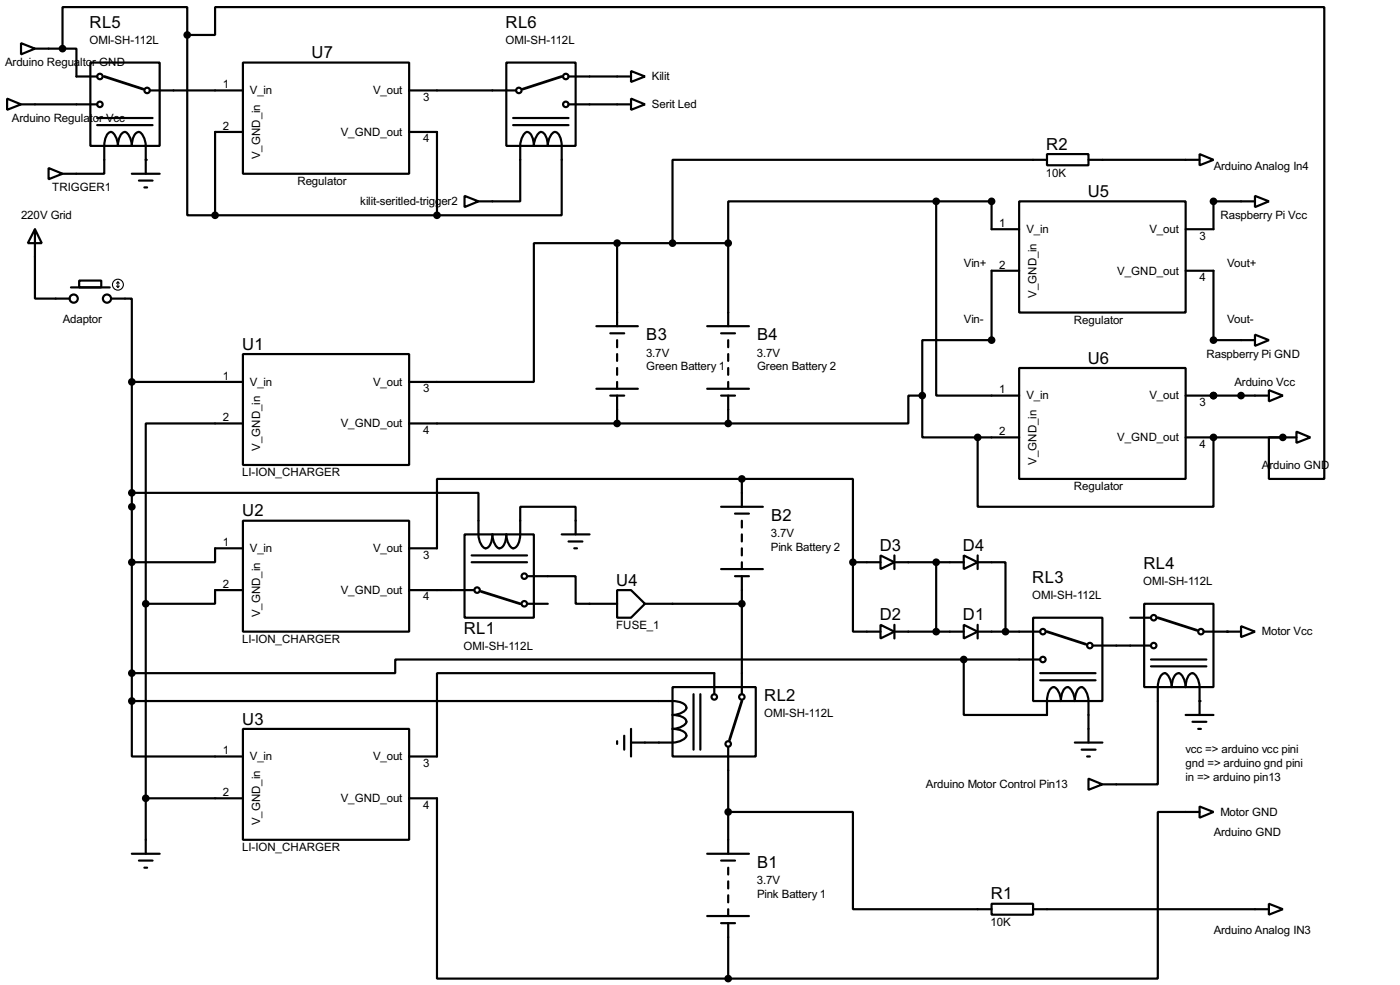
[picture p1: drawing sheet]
<svg xmlns="http://www.w3.org/2000/svg" width="256mm" height="180mm" viewBox="0 0 256 180" stroke-linecap="round" stroke-linejoin="round" font-family="sans-serif">
<g fill="none" stroke="#000" stroke-width=".4">
<path d="M1.3 18.1l2.6 1-2.6 1zM3.9 7.9l2.5 1-2.5 1.1zM3.9 19.1h13.9M6.4 8.9h5.1M11.5 8.9h2.5v5.1h3.8M16.6 11.5h12.7v15.2h-12.7zM27.5 16.6h17M34.3 6.4v33h5.1M34.3 6.4v-5.1h-22.8v7.6M34.3 6.4h5.1v-5.1h203.2v86.4h-10.1v-7.6h2.5M44.5 11.5h30.5v20.3h-30.5zM75 16.6h19.5"/>
<path d="M92.8 11.5h12.7v15.2h-12.7zM104.2 14h11.4M104.2 19.1h11.4M115.6 13l2.6 1-2.6 1zM115.6 18.1l2.6 1-2.6 1zM8.9 30.8l2.6 1-2.6 1zM11.5 31.8h7.6v-2.5a8.7 8.7 0 0 1 .3-4.3 .87 .87 0 0 1 1.2-.7 3.3 3.3 0 0 1 1 2.4 2.37 2.37 0 0 1 1.3-2.5 2.75 2.75 0 0 1 1.3 2.5 3.2 3.2 0 0 1 .9-2.4l.4-.1a2.75 2.75 0 0 1 1.2 2.5v5.1M17.8 22.9h10.2M17.8 21.6h10.2M24.2 31.8h5.1M25.5 33.1h2.5M26.5 34.3h.5"/>
<path d="M39.4 39.4h40.7M44.5 24.2h-5.1v15.2M75 24.2h5.1v15.2M85.1 35.9l2.6 1-2.6 1zM87.7 36.9h7.6v-7.6a7.1 7.1 0 0 1 .4-4.3l.6-.7a.87 .87 0 0 1 1.2 .7l.3 1.7a2.76 2.76 0 0 1 1.3-2.5 1.5 1.5 0 0 1 1.1 1.3l.2 1.2a2.67 2.67 0 0 1 1.3-2.5 1.5 1.5 0 0 1 1 1.3l.2 1.2v12.7h-22.8M94 22.9h10.2M94 21.6h10.2M171.5 36.9h-38.1v7.6M171.5 36.9v35.5h15.2M171.5 36.9h10.2v5.1h5M186.7 36.9h30.5v20.3h-30.5zM191.8 28.2h7.6v2.1h-7.6z"/>
<path d="M191.8 29.3h-68.6v15.2M199.4 29.3h20.4M219.8 28.2l2.5 1.1-2.5 1zM229.9 35.9l2.6 1-2.6 1zM229.9 36.9h-7.6v5.1h-5.1M6.4 42l1.3 2.5h-2.6zM6.4 42v12.7h6.4M13 52.6h7.1M14.5 51.4h4.1v1.2h-4.1zM20.4 54.7h3.8v15.2M109.3 59.7h7.6M113.1 44.5h-15.3v25.4h-22.8"/>
<path d="M113.1 44.5v15.2M113.1 44.5h20.3M129.6 59.7h7.6M133.4 44.5v15.2M186.7 49.6h-5v12.7h-12.7v10.1M217.2 49.6h5.1v12.7h7.6M24.2 69.9h20.3M24.2 69.9v58.4M44.5 64.8h30.5v20.3h-30.5zM44.5 77.5h-17.8v33M75 77.5h58.4M109.3 71.2h7.6"/>
<path d="M111.8 72.4h2.6M111.8 61h2.6M113.1 62.3v1.3M113.1 64.8v1.3M113.1 67.4v1.2M113.1 69.9v1.3M113.1 72.4v5.1M129.6 71.2h7.6M132.1 72.4h2.6M132.1 61h2.6M133.4 62.3v1.3M133.4 64.8v1.3"/>
<path d="M133.4 67.4v1.2M133.4 69.9v1.3M133.4 72.4v5.1M169 72.4h-2.6v5.1h-33M169 72.4v7.7h10.1M186.7 67.4h30.5v20.3h-30.5zM217.2 72.4h15.3M229.9 61.3l2.6 1-2.6 1zM232.5 71.4l2.5 1-2.5 1.1zM237.5 79l2.6 1.1-2.6 1zM24.2 90.2h63.5v5.1a7 7 0 0 0 .4 4.3 .9 .9 0 0 0 1.2 .7 2.8 2.8 0 0 0 .9-2.5 2.68 2.68 0 0 0 1.3 2.6 1.47 1.47 0 0 0 1.1-1.4l.2-1.2a2.68 2.68 0 0 0 1.2 2.6 2.33 2.33 0 0 0 1.3-2.6v-5h10.2v5M44.5 95.3h30.5v20.3h-30.5z"/>
<path d="M85.1 97.8h12.7v15.3h-12.7zM102.9 97.8h5.1M104.2 99.1h2.5M132.1 92.8h7.7M134.7 94h2.5M135.9 87.7h20.4v15.2M135.9 87.7h-55.8v12.7h-5.1M135.9 87.7v5.1M135.9 95.3v1.3M135.9 97.8v1.3M179.1 80.1v12.7h43.2v-12.7M179.1 80.1h7.6"/>
<path d="M217.2 80.1h20.3M26.7 110.5v45.8M44.5 100.4h-5.1v2.5h-15.2M44.5 108h-5.1v2.5h-12.7M75 108h11.9M86.4 102.9h10.2M86.4 101.7h10.2M96.6 105.5h8.9v5h7.6M96.6 110.5h3.8M105.2 100.4h.5M113.1 108h2.5l2.6 2.5-2.6 2.6h-2.5zM118.2 110.5h17.7"/>
<path d="M132.1 104.2h7.7M134.7 105.5h2.5M135.9 100.4v1.3M135.9 102.9v1.3M135.9 105.5v21.6M156.3 102.9v12.7h5M156.3 102.9h5M161.3 114.4l2.6 1.2-2.6 1.3zM161.3 101.7l2.6 1.2-2.6 1.3zM163.9 102.9h12.7M163.9 115.6h12.7M163.9 101.7v2.5"/>
<path d="M163.9 114.4v2.5M171.5 102.9v12.7M176.6 114.4l2.5 1.2-2.5 1.3zM176.6 101.7l2.5 1.2-2.5 1.3zM179.1 102.9h5.1v12.7M179.1 115.6h11.5M179.1 101.7v2.5M179.1 114.4v2.5M189.3 113.1h12.7v15.2h-12.7zM200.2 118.2h10.7M207.1 113.1h3.8M209.6 110.5h12.7v15.3h-12.7z"/>
<path d="M220.5 115.6h6.9M227.4 114.6l2.5 1-2.5 1zM24.2 128.3v10.2h20.3M24.2 128.3h99a3.2 3.2 0 0 1 2.5 .9 .9 .9 0 0 1-.7 1.2l-1.2 .4-.6 .1a3.2 3.2 0 0 1 2.5 .8 .89 .89 0 0 1-.7 1.2l-1.2 .4-.6 .1a3.2 3.2 0 0 1 2.5 .9 .86 .86 0 0 1-.7 1.2l-1.2 .3-.6 .1h-7.6M44.5 133.4h30.5v20.3h-30.5zM113.1 135.7v.5M114.4 134.7v2.5M115.6 133.4v5.1M123.2 125.8h15.3v12.7h-15.3zM127.1 127.1v10.1M128.3 127.1v10.1M130.9 127.1v-3.9h-50.8v15.3h-5.1"/>
<path d="M133.4 136.7v19.6M176.6 120.7h-104.2v2.5h-48.2M176.6 120.7v10.2h15.2a8.7 8.7 0 0 1 .3-4.3 .88 .88 0 0 1 1.2-.7 3.2 3.2 0 0 1 1.1 2.4 3.3 3.3 0 0 1 .8-2.4 .89 .89 0 0 1 1.2 .7l.4 1.1 .1 .6a3.3 3.3 0 0 1 .9-2.4l.4-.1a2.75 2.75 0 0 1 1.2 2.5v7.6M176.6 120.7h14M190.6 124.5h10.1M190.6 123.2h10.1M196.9 135.9h5.1M198.2 137.2h2.5M199.2 138.5h.5M210.9 120.7h10.1M210.9 122h10.1M217.2 130.9h5.1"/>
<path d="M218.5 132.1h2.5M219.5 133.4h.5M219.8 130.9v-5.1a2.67 2.67 0 0 0-1.3-2.6 1.5 1.5 0 0 0-1.1 1.3l-.2 1.3a2.75 2.75 0 0 0-1.2-2.6 1.5 1.5 0 0 0-1.2 1.3l-.1 1.3a2.75 2.75 0 0 0-1.3-2.6 2.37 2.37 0 0 0-1.3 2.6v17.8h-10.1M24.2 156.3h5.1M25.5 157.5h2.5M26.5 158.8h.5M26.7 146.1h17.8M75 146.1h5.1v33h53.3M129.6 156.3h7.6M132.1 157.5h2.6M133.4 148.6h22.9v17.8h25.4M133.4 158.8v1.3"/>
<path d="M199.4 142.5l2.6 1.1-2.6 1zM219.8 147.6l2.5 1-2.5 1.1zM219.8 148.6h-7.7v30.5h-78.7M129.6 167.7h7.6M132.1 169h2.6M133.4 161.3v1.3M133.4 163.9v1.3M133.4 166.4v1.3M133.4 169v10.1M181.7 165.4h7.6v2h-7.6zM189.3 166.4h43.2M232.5 165.4l2.5 1-2.5 1z"/>
<circle cx="18.3" cy="19.1" r=".5"/>
<circle cx="18.3" cy="14" r=".5"/>
<circle cx="26.9" cy="16.6" r=".5"/>
<circle cx="95" cy="16.6" r=".5"/>
<circle cx="103.6" cy="14" r=".5"/>
<circle cx="103.6" cy="19.1" r=".5"/>
<circle cx="13.5" cy="54.7" r=".75"/>
<circle cx="19.6" cy="54.7" r=".75"/>
<circle cx="87.4" cy="108" r=".5"/>
<circle cx="96" cy="110.5" r=".5"/>
<circle cx="96" cy="105.5" r=".5"/>
<circle cx="191" cy="115.6" r=".5"/>
<circle cx="199.6" cy="118.2" r=".5"/>
<circle cx="211.3" cy="113.1" r=".5"/>
<circle cx="211.3" cy="118.2" r=".5"/>
<circle cx="220" cy="115.6" r=".5"/>
<circle cx="130.8" cy="127.6" r=".5"/>
<circle cx="133.4" cy="136.2" r=".5"/>
<circle cx="135.9" cy="127.6" r=".5"/>
<circle cx="191" cy="120.7" r=".5"/>
</g>
<g fill="#000">
<circle cx="26.7" cy="29.3" r=".2"/>
<circle cx="222.3" cy="72.4" r=".2"/>
<circle cx="222.3" cy="80.1" r=".2"/>
<circle cx="235" cy="80.1" r=".2"/>
<circle cx="224.8" cy="115.6" r=".2"/>
<circle cx="219.8" cy="128.3" r=".2"/>
</g>
<g fill="#000" stroke="#000" stroke-width=".4">
<circle cx="11.4" cy="8.9" r=".5"/>
<circle cx="34.3" cy="6.4" r=".5"/>
<circle cx="39.4" cy="39.4" r=".5"/>
<circle cx="80" cy="39.4" r=".5"/>
<circle cx="171.5" cy="36.9" r=".5"/>
<circle cx="181.6" cy="36.9" r=".5"/>
<circle cx="222.3" cy="36.9" r=".5"/>
<circle cx="113" cy="44.5" r=".5"/>
<circle cx="123.2" cy="44.5" r=".5"/>
<circle cx="133.4" cy="44.5" r=".5"/>
<circle cx="24.1" cy="69.9" r=".5"/>
<circle cx="113" cy="77.5" r=".5"/>
<circle cx="133.4" cy="77.5" r=".5"/>
<circle cx="168.9" cy="72.4" r=".5"/>
<circle cx="181.6" cy="62.3" r=".5"/>
<circle cx="222.3" cy="62.3" r=".5"/>
<circle cx="222.3" cy="72.4" r=".5"/>
<circle cx="227.3" cy="72.4" r=".5"/>
<circle cx="24.1" cy="92.8" r=".5"/>
<circle cx="24.1" cy="90.2" r=".5"/>
<circle cx="135.9" cy="87.7" r=".5"/>
<circle cx="179.1" cy="80.1" r=".5"/>
<circle cx="222.3" cy="80.1" r=".5"/>
<circle cx="235" cy="80.1" r=".5"/>
<circle cx="24.1" cy="102.9" r=".5"/>
<circle cx="26.7" cy="110.5" r=".5"/>
<circle cx="135.9" cy="110.5" r=".5"/>
<circle cx="156.2" cy="102.9" r=".5"/>
<circle cx="171.5" cy="102.9" r=".5"/>
<circle cx="171.5" cy="115.6" r=".5"/>
<circle cx="184.2" cy="115.6" r=".5"/>
<circle cx="24.1" cy="128.3" r=".5"/>
<circle cx="24.1" cy="123.2" r=".5"/>
<circle cx="176.5" cy="120.7" r=".5"/>
<circle cx="26.7" cy="146.1" r=".5"/>
<circle cx="133.4" cy="148.6" r=".5"/>
<circle cx="133.4" cy="179.1" r=".5"/>
</g>
<g fill="none" stroke="#000" stroke-width=".2">
<path d="M21.4 52.4l.2 .2M21.6 51.6v1M21.6 51.6l-.2 .3M21.6 51.6l.3 .3M21.9 52.4l-.3 .2"/>
<circle cx="21.6" cy="52.1" r="1"/>
</g>
<path d="M19.1 14l7.1 2.3M102.9 14l-7.1 2.3M88.2 108.3l7.1 2.2M191.8 115.6l7.1 2.3M212.1 113.1l7.2 2.3M135.9 128.3l-2.2 7.1" fill="none" stroke="#000" stroke-width=".5"/>
<g font-size="3.4">
<text x="16.4" y="5.1">RL5</text>
<text x="92.6" y="5.1">RL6</text>
<text x="57.1" y="10.6">U7</text>
<text x="191.7" y="27.4">R2</text>
<text x="199.3" y="36">U5</text>
<text x="44.4" y="64">U1</text>
<text x="118.4" y="62.3">B3</text>
<text x="138.7" y="62.3">B4</text>
<text x="199.3" y="66.6">U6</text>
<text x="44.4" y="94.5">U2</text>
<text x="141.3" y="95.3">B2</text>
<text x="161.2" y="100.9">D3</text>
<text x="176.4" y="100.9">D4</text>
<text x="112.9" y="107.2">U4</text>
<text x="189.1" y="106.7">RL3</text>
<text x="209.5" y="104.2">RL4</text>
<text x="161.2" y="113.6">D2</text>
<text x="176.4" y="113.6">D1</text>
<text x="85" y="116">RL1</text>
<text x="140" y="128.3">RL2</text>
<text x="44.4" y="132.6">U3</text>
<text x="138.7" y="158.8">B1</text>
<text x="181.5" y="164.6">R1</text>
</g>
<g font-size="2.4">
<text x="16.4" y="8.1">OMI-SH-112L</text>
<text x="92.6" y="8.1">OMI-SH-112L</text>
<text x=".9" y="12.2">Arduino Regualto</text>
<text x="16.9" y="12.2">r GND</text>
<text x="40.8" y="16.2">1</text>
<text x="45.8" y="17.3">V_in</text>
<text x="68.3" y="17.3">V_out</text>
<text x="119.4" y="14.7">Kilit</text>
<text x="2.2" y="22.3">Arduino Regulat</text>
<text x="17" y="22.3">or Vcc</text>
<text x="40.8" y="23.8">2</text>
<text x="77.5" y="18.5">3</text>
<text x="119.4" y="19.8">Serit Led</text>
<text x="47.7" y="29.1" transform="rotate(-90 47.7 29.1)">V_GND_in</text>
<text x="62.4" y="24.9">V_GND_out</text>
<text x="77.5" y="26.1">4</text>
<text x="9.5" y="35">TRIGGER1</text>
<text x="54.5" y="33.9">Regulator</text>
<text x="191.6" y="32.4">10K</text>
<text x="222.3" y="31.2">Arduino Analog In4</text>
<text x="3.9" y="40.1">220V Grid</text>
<text x="66" y="37.6">kilit-seritled-trigger2</text>
<text x="183.1" y="41.6">1</text>
<text x="223.6" y="40.1">Raspberry Pi Vcc</text>
<text x="188" y="42.7">V_in</text>
<text x="210.6" y="42.7">V_out</text>
<text x="219.8" y="43.9">3</text>
<text x="176.6" y="48.9">Vin+</text>
<text x="183.1" y="49.2">2</text>
<text x="204.7" y="50.3">V_GND_out</text>
<text x="219.8" y="51.5">4</text>
<text x="224.8" y="48.9">Vout+</text>
<text x="11.5" y="59.1">Adaptor</text>
<text x="176.6" y="59.1">Vin-</text>
<text x="189.9" y="54.5" transform="rotate(-90 189.9 54.5)">V_GND_in</text>
<text x="196.7" y="59.3">Regulator</text>
<text x="224.8" y="59.1">Vout-</text>
<text x="118.4" y="65.3">3.7V</text>
<text x="138.7" y="65.3">3.7V</text>
<text x="221" y="65.5">Raspberry Pi GND</text>
<text x="40.8" y="69.5">1</text>
<text x="45.8" y="70.6">V_in</text>
<text x="68.3" y="70.6">V_out</text>
<text x="77.5" y="71.8">3</text>
<text x="118.4" y="67.7">Green Battery 1</text>
<text x="138.7" y="67.7">Green Battery 2</text>
<text x="183.1" y="72">1</text>
<text x="226.1" y="70.6">Arduino Vcc</text>
<text x="40.8" y="77.1">2</text>
<text x="188" y="73.1">V_in</text>
<text x="210.6" y="73.1">V_out</text>
<text x="219.8" y="74.3">3</text>
<text x="47.6" y="82.5" transform="rotate(-90 47.6 82.5)">V_GND_in</text>
<text x="62.4" y="78.2">V_GND_out</text>
<text x="77.5" y="79.4">4</text>
<text x="183.1" y="79.7">2</text>
<text x="204.7" y="80.8">V_GND_out</text>
<text x="219.8" y="82">4</text>
<text x="44.3" y="87.2">LI-ION_CHARGER</text>
<text x="189.9" y="85" transform="rotate(-90 189.9 85)">V_GND_in</text>
<text x="196.7" y="89.8">Regulator</text>
<text x="231.2" y="85.8">A</text>
<text x="232.6" y="85.8">rduino GND</text>
<text x="40.8" y="100">1</text>
<text x="45.8" y="101.1">V_in</text>
<text x="68.3" y="101.1">V_out</text>
<text x="141.2" y="98.2">3.7V</text>
<text x="141.2" y="100.8">Pink Battery 2</text>
<text x="40.8" y="107.6">2</text>
<text x="77.5" y="102.3">3</text>
<text x="209.4" y="107.2">OMI-SH-112L</text>
<text x="47.6" y="113" transform="rotate(-90 47.6 113)">V_GND_in</text>
<text x="62.4" y="108.7">V_GND_out</text>
<text x="77.5" y="109.9">4</text>
<text x="189.1" y="109.7">OMI-SH-112L</text>
<text x="44.3" y="117.7">LI-ION_CHARGER</text>
<text x="84.9" y="119">OMI-SH-112L</text>
<text x="112.9" y="115.2">FUSE_1</text>
<text x="231.2" y="116.3">Motor Vcc</text>
<text x="140" y="131.3">OMI-SH-112L</text>
<text x="217.2" y="137.8">vcc =&gt; arduino vcc pini</text>
<text x="40.8" y="138.1">1</text>
<text x="45.8" y="139.2">V_in</text>
<text x="68.3" y="139.2">V_out</text>
<text x="77.5" y="140.4">3</text>
<text x="217.2" y="140.4">gnd =&gt; arduino gnd pini</text>
<text x="217.2" y="142.9">in =&gt; arduino pin13</text>
<text x="40.8" y="145.7">2</text>
<text x="62.4" y="146.8">V_GND_out</text>
<text x="77.5" y="148">4</text>
<text x="169.6" y="144.3">Arduino Motor Control Pin13</text>
<text x="223.6" y="149.3">Motor GND</text>
<text x="44.3" y="155.8">LI-ION_CHARGER</text>
<text x="47.6" y="151.1" transform="rotate(-90 47.6 151.1)">V_GND_in</text>
<text x="222.3" y="153.1">Arduino GND</text>
<text x="138.7" y="161.8">3.7V</text>
<text x="138.7" y="164.3">Pink Battery 1</text>
<text x="181.5" y="169.5">10K</text>
<text x="222.3" y="170.9">Arduino Analog IN3</text>
</g>
</svg>
